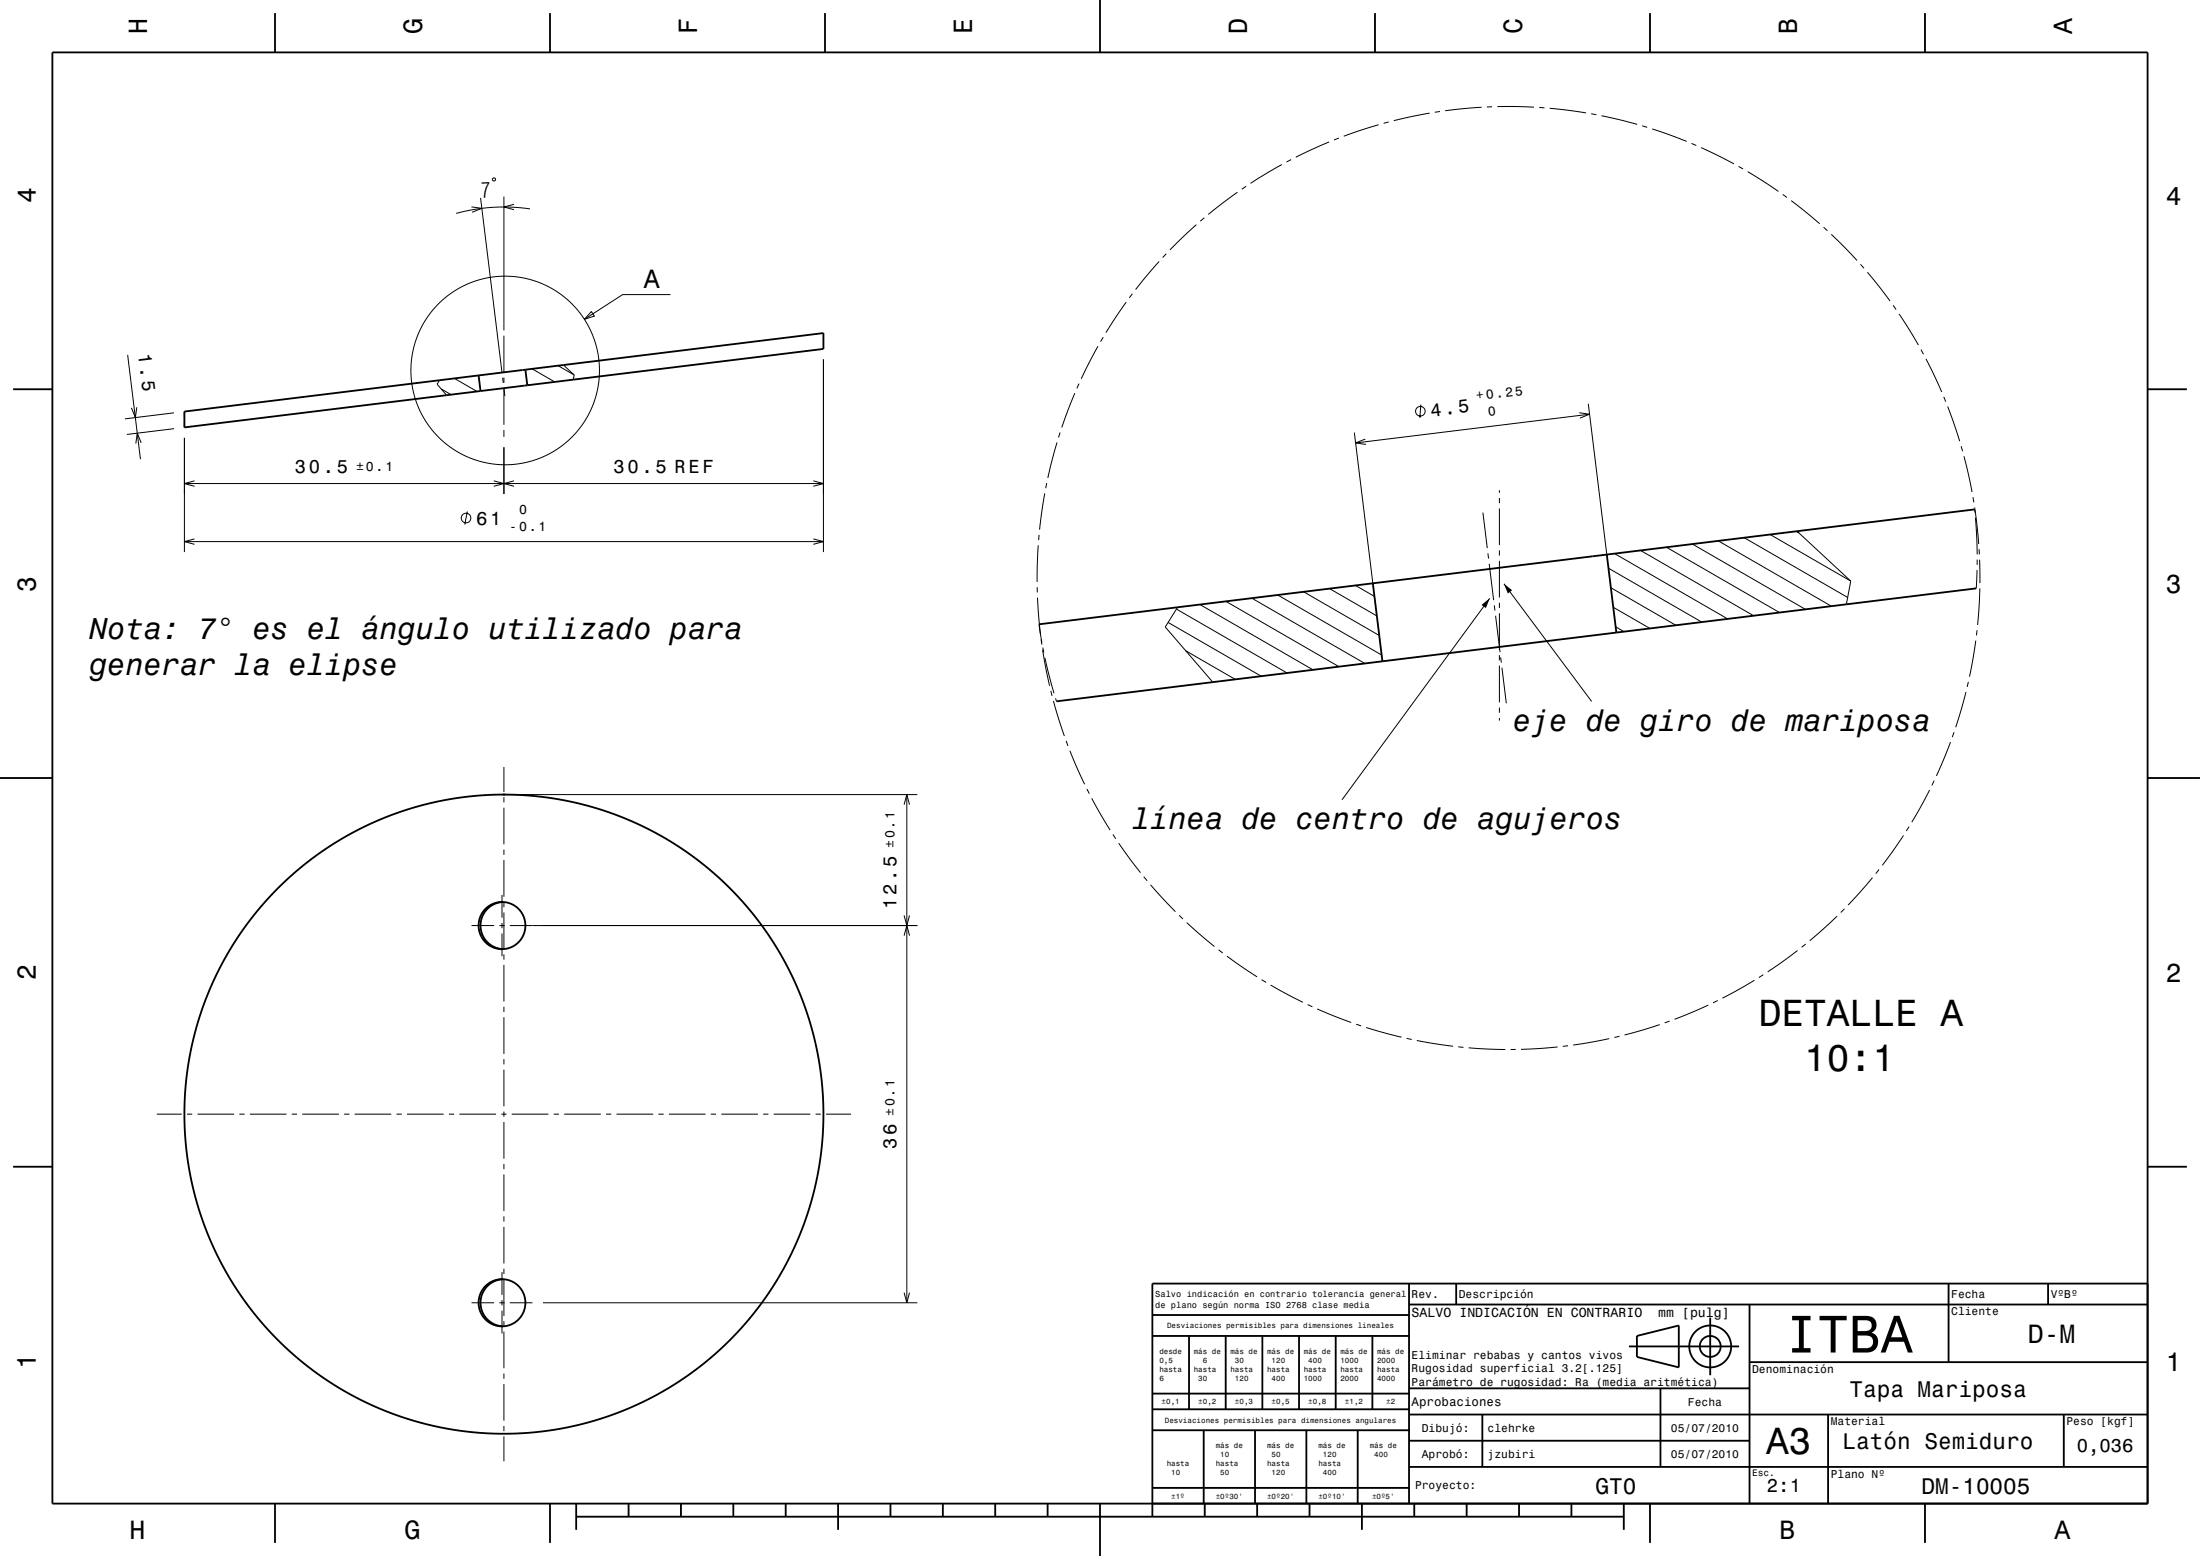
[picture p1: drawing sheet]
<svg xmlns="http://www.w3.org/2000/svg" width="420mm" height="297mm" viewBox="0 0 420 297" stroke-linecap="round" stroke-linejoin="round" font-family="sans-serif">
<g fill="none" stroke="#000" stroke-width=".19">
<path d="M90 39.5l2 .3-1.9 .7M91.7 37.8l4.1 33.3M94.2 34l.4 .1-.2 .4-.4-.1zM96.2 37.5v25.6M98.1 39l-1.9 .5 1.9 .5M101.2 39.9l-3.7-.4-3.5 .1-3.3 .3-3.6 .8M236.2 36.7l-5.5 4.2M237.9 35.6l-.8 .5M244.7 31.4l-6 3.6M246.5 30.5l-.9 .4M253.7 27.1l-6.3 2.9M255.6 26.4l-.9 .3"/>
<path d="M263.2 23.8l-6.7 2.2M265.1 23.3l-.9 .2M272.9 21.6l-6.8 1.4M274.9 21.3l-1 .1M282.9 20.5l-7 .6M284.9 20.4h-1M285.9 20.3l7 .2M293.9 20.5l1 .1M295.9 20.7l6.9 .9M303.8 21.7l1 .2M305.7 22.1l6.9 1.6M313.5 24l1 .3"/>
<path d="M315.4 24.6l6.6 2.4M322.9 27.4l.9 .4M324.8 28.2l6.2 3.1M331.9 31.8l.9 .5M333.6 32.8l5.9 3.7M340.3 37.1l.9 .6M342 38.3l5.4 4.4M112.9 59.5l.6 .8-1.9 .6zM128 56.2h-9.1l-7.3 4.7M215 57.7l-3.9 5.8M216.2 56.1l-.6 .8M221.3 49.9l-4.5 5.4"/>
<path d="M222.6 48.4l-.6 .8M228.4 42.9l-5.1 4.8M229.9 41.6l-.7 .6M348.1 43.4l.8 .6M349.6 44.7l4.9 5M355.2 50.5l.7 .7M356.5 52l4.3 5.5M361.4 58.3l.6 .8M362.6 59.9l3.6 6M24.4 67.7l2.4 19.9M26.1 77.7l-.3 2-.7-1.8M33.2 78.8l-9.3 1.2"/>
<path d="M35.2 78.6v1M83.9 72.6l-.5 .7 1.9 2.1M84.2 74.2l1.9 1.1M86.7 72.2l4.4 2.5M96 72.1l.1 1M96.2 64.1v7M96.2 72.1v1M96.4 75.6l-.2-1.5v7M100.6 73.3l.4 .2M101.6 70.4l4.3 2.5M106.5 69.8l3.1 1.8M107.6 69.7l2 1.9"/>
<path d="M109.6 71.6l-.2 .9M157.2 68.6v36.8M205.2 75.1l-2.5 6.5M206 73.2l-.4 .9M209.6 66.1l-3.2 6.2M210.6 64.4l-.5 .8M271.3 77.2l-.2 2.6M301.5 78.8l2 .3-1.9 .7M303.2 77.1l3.6 28.8M303.5 79.1l-44.7 5.5M366.7 66.7l.5 .9M367.7 68.5l3 6.3"/>
<path d="M371.1 75.7l.4 1M371.8 77.6l2.3 6.6M27 84.5l-.8-1.8-.3 2M33.2 81.8l-9 1.1M35.2 80.6v1M35.2 83.6v21.8M35.2 92.3h122M37.1 91.8l-1.9 .5 1.9 .5M89.2 97.6l-.5 2.5M94.3 91.8l1.9 .5-1.9 .5M96.2 82.1v1.3M96.2 85.4v8.9"/>
<path d="M98.1 91.8l-1.9 .5 1.9 .5M155.3 91.8l1.9 .5-1.9 .5M199.5 94.2l-1 6.9M199.8 92.2l-.2 1M201.8 84.5l-1.8 6.7M202.4 82.5l-.3 1M258.6 82.6l3.5 28.7M260.7 83.8l-1.9 .8 2 .2M283.1 97.8l.8 6.8M286.3 93.6v.5M286.3 95v1.1M286.3 97v7"/>
<path d="M374.4 85.2l.3 .9M374.9 87.1l1.6 6.8M376.7 94.9l.1 1M377 97.2v.6M377 96.9l.8 6.9M377.1 98.8l.4 7M35.2 103.4h122M37.1 102.9l-1.9 .5 1.9 .5M155.3 102.9l1.9 .5-1.9 .5M198 112.1v1M198.1 114.1l.5 7M198.2 104.1l-.2 7"/>
<path d="M198.3 119.2l.6 3.4M198.4 102.1l-.1 1M223 118.8l17.8 10.3M224.6 116.3l21.1 12.2M224.8 115.9l-2.3 3.8 9 10.5M229.1 115.4l21.6 12.5M234 114.8l21.6 12.4M239 114.2l21.6 12.4M243.9 113.6l19.9 11.4M248.9 113l14.4 8.3M253.8 112.4l9.1 5.2M258.8 111.7l3.6 2.1"/>
<path d="M284.1 105.6l.1 1M284.3 107.6l.9 7M284.4 114.2l-28.2 38.5M285.3 115.5l.1 1M285.5 117.5l.9 7M286.3 105.1v.9M286.3 107.1v6.9M286.3 115v1M286.3 117v7.1M287.1 111.4l16.8 22.5M307.1 108.5l17.8 10.2M307.5 112.2l12.4 7.1"/>
<path d="M308 115.9l7 4.1M308.3 105.7l21.5 12.4M308.4 119.6l1.6 1M313.2 105.1l21.6 12.4M318.1 104.5l21.6 12.4M323.1 103.8l21.6 12.5M328 103.2l21.6 12.5M333 102.6l19.7 11.4M337.9 102l15.4 8.9M342.9 101.4l.6 .4M343.1 101.4l10.2 9.5M353.3 110.9l-.8 4.5"/>
<path d="M377.4 108.8l-.1 3.5M377.5 106.8v1M377.8 104.8l.1 1M377.9 106.8l.1 4.5M378 112.3l-.5 7M198.8 122l.1 1M199 124l1.4 6.9M199.1 123.6l.2 1M199.5 125.6l1.7 6.7M200.6 131.9l.3 .9M201.1 133.8l2.1 6.7M201.5 133.3l.2 .6"/>
<path d="M226.4 124.2l9.4 5.5M286.3 125v1.1M286.3 127v7M286.3 135.1v.9M286.3 137.1v.4M286.5 125.5l.1 1M286.7 127.5l.9 6.7M373 139.8l-.3 .9M375.3 132.1l-1.9 6.7M375.8 130.1l-.2 1M377.2 122.3l-1.2 6.9M377.4 120.3l-.1 1"/>
<path d="M96.2 146.4v4.8M96.2 152.2v1M96.2 154.2v7M96.2 151.7h78.9M172.6 153.6l.5-1.9 .5 1.9M173.1 151.7v97M203.5 141.4l.4 1M204.3 143.3l2.8 6.4M207.5 150.6l.5 .9M208.4 152.4l3.5 6M212.5 159.3l.5 .8M363.4 159.5l-4.1 5.7"/>
<path d="M364.5 157.8l-.6 .8M368.4 150.8l-3.4 6.1M369.3 149l-.5 .9M372.4 141.6l-2.7 6.5M90 176.7h4.3M95.3 176.7h1M95.8 170.8v4.4M95.8 176.2v1M95.8 178.2v4.3M96.2 162.2v1M96.2 164.2v7M96.2 172.2v1"/>
<path d="M96.2 174.2v7M97.3 176.7h77.8M172.6 174.7l.5 2 .5-2M172.6 178.6l.5-1.9 .5 1.9M213.6 160.9l4.1 5.7M218.4 167.3l.6 .8M219.6 168.9l4.8 5.1M225.1 174.7l.7 .7M226.6 176.1l5.3 4.6M350.7 174.9l-5.2 4.7M352.1 173.5l-.7 .7M357.5 167.5l-4.7 5.3"/>
<path d="M358.7 166l-.6 .8M96.2 182.2v1M96.2 184.2v7M96.2 192.2v1M96.2 194.2v7M232.6 181.3l.8 .6M234.2 182.5l5.8 4M240.9 187l.8 .5M242.6 188l6.1 3.3M249.6 191.7l1 .5M251.5 192.6l6.5 2.6M258.9 195.5l1 .3"/>
<path d="M260.8 196.1l6.8 1.9M268.5 198.2l1 .2M270.5 198.6l6.9 1.1M278.4 199.8l1 .1M297.4 199.8l-7 .5M299.3 199.6l-.9 .1M307.2 198.2l-6.9 1.3M309.2 197.8l-1 .2M316.9 195.6l-6.8 2M318.7 194.9l-.9 .3M326.1 191.8l-6.4 2.8M327.9 191l-.9 .4"/>
<path d="M334.9 187.1l-6.1 3.4M336.6 186l-.8 .6M343.2 181.4l-5.7 4.1M344.7 180.2l-.8 .6M29.9 212.7h4.8M35.7 212.7h1M37.7 212.7h7M45.7 212.7h1M47.7 212.7h7M55.7 212.7h1M57.7 212.7h7M65.7 212.7h1"/>
<path d="M67.7 212.7h7M75.7 212.7h1M77.7 212.7h7M85.7 212.7h1M87.7 212.7h7M95.7 212.7h1M96.2 202.2v1M96.2 204.2v7M96.2 212.2v1M96.2 214.2v7M97.7 212.7h7M105.7 212.7h1"/>
<path d="M107.7 212.7h7M115.7 212.7h1M117.7 212.7h7M125.7 212.7h1M127.7 212.7h7M135.7 212.7h1M137.7 212.7h7M145.7 212.7h1M147.7 212.7h7M155.7 212.7h1M157.7 212.7h4.8M280.4 200l7 .3"/>
<path d="M289.4 200.3h-1M96.2 222.2v1M96.2 224.2v7M96.2 232.2v1M96.2 234.2v7M90 248.7h4.3M95.3 248.7h1M95.8 242.8v4.4M95.8 248.2v1M95.8 250.2v4.3M96.2 242.2v1M96.2 244.2v7"/>
<path d="M96.2 252.2v1M96.2 254.2v7M97.3 248.7h4.4M103.7 248.7h71.4M172.6 246.7l.5 2 .5-2M96.2 262.2v1M96.2 264.2v7M96.2 272.2v1M96.2 274.2v4.7"/>
<circle cx="96.4" cy="70.7" r="18"/>
<circle cx="271.2" cy="78.5" r=".92"/>
<circle cx="89" cy="98.9" r=".91"/>
</g>
<g fill="none" stroke="#000" stroke-width=".35">
<path d="M10 10h400v277h-400zM52.5 2.5v7.5M105 2.5v7.5M157.5 2.5v7.5M210 0v10M262.5 2.5v7.5M315 2.5v7.5M367.5 2.5v7.5M2.5 74.3h7.5M35.2 78.6l122-15v3l-122 15zM91.4 71.7l.3 2.9M100.3 70.6l.4 2.9"/>
<path d="M410 74.3h7.5M377 97.2l-114.9 14.1M262.1 111.3l-63.8 7.9M262.1 111.3l1.8 14.9M306.8 105.9l1.8 14.8M377.3 112.3l-175.6 21.6M0 148.5h10M410 148.5h10M96 172.2a4.5 4.5 0 0 0-4.3 4.5 4.5 4.5 0 0 0 4.3 4.5M2.5 222.7h7.5M410 222.7h7.5M96 244.2a4.5 4.5 0 0 0-4.3 4.5 4.5 4.5 0 0 0 4.3 4.5"/>
<path d="M220 255h49M220 251h49M227 255v14M234 255v14M241 255v14M248 255v14M255 255v14M262 255v14M269 245v42M269 249h141M278 245v4M311 257h21"/>
<path d="M312.5 255l8-2v8l-8-2zM326.5 251.5v11M334 249v38M372 245v15M391 245v4M410 245h-190v44.5M220 273h49M220 269h49M220 266h49M229.8 273v14M239.6 273v14M249.4 273v14"/>
<path d="M259.2 273v14M269 280h141M269 275h65M269 270h141M269 265h65M283 270v10M317 265v15M334 260h76M349 270v17M394 270v10M52.5 287v7.5M105 287v7.5"/>
<path d="M110 289.5h200M110 287v5M120 287v2.5M130 287v2.5M140 287v2.5M150 287v2.5M160 287v5M170 287v2.5M180 287v2.5M190 287v2.5M200 287v2.5M210 287v10"/>
<path d="M220 284h49M230 287v2.5M240 287v2.5M250 287v2.5M260 287v5M270 287v2.5M280 287v2.5M290 287v2.5M300 287v2.5M310 287v5M315 287v7.5M367.5 287v7.5"/>
<circle cx="95.8" cy="176.7" r="4.5"/>
<circle cx="96.2" cy="212.7" r="61"/>
<circle cx="95.8" cy="248.7" r="4.5"/>
<circle cx="326.5" cy="257" r="2"/>
<circle cx="326.5" cy="257" r="4"/>
</g>
<g fill="#000">
<path d="M282.8 115.5l1.6-1.3-.7 1.9z" fill-rule="evenodd"/>
<path d="M287.1 111.4l1.6 1.3-.8 .6z" fill-rule="evenodd"/>
<path d="M96 151.5h.4v.4h-.4z" fill-rule="evenodd"/>
</g>
<text font-size="10.1" x="340.9" y="258.2">ITBA</text>
<g font-size="7.2">
<text x="335.8" y="195.8">DETALLE A</text>
<text x="344.4" y="204.5">10:1</text>
<text x="337.2" y="277.6">A3</text>
</g>
<g font-size="5.8">
<text x="17.1" y="121.9">Nota: 7° es el ángulo utilizado para</text>
<text x="17.1" y="128.8">generar la elipse</text>
<text x="288.9" y="139.4">eje de giro de mariposa</text>
<text x="216.2" y="158.2">línea de centro de agujeros</text>
</g>
<g font-size="5">
<text x="28.1" y="6.5" transform="rotate(-90 28.1 6.5)">H</text>
<text x="80.6" y="6.5" transform="rotate(-90 80.6 6.5)">G</text>
<text x="133.1" y="6.5" transform="rotate(-90 133.1 6.5)">F</text>
<text x="185.6" y="6.5" transform="rotate(-90 185.6 6.5)">E</text>
<text x="238.1" y="6.5" transform="rotate(-90 238.1 6.5)">D</text>
<text x="290.6" y="6.5" transform="rotate(-90 290.6 6.5)">C</text>
<text x="343.1" y="6.5" transform="rotate(-90 343.1 6.5)">B</text>
<text x="395.6" y="6.5" transform="rotate(-90 395.6 6.5)">A</text>
<text x="6.8" y="38.7" transform="rotate(-90 6.8 38.7)">4</text>
<text x="413.5" y="39">4</text>
<text x="122.9" y="55">A</text>
<text x="6.8" y="112.9" transform="rotate(-90 6.8 112.9)">3</text>
<text x="413.5" y="113.2">3</text>
<text x="6.8" y="187.1" transform="rotate(-90 6.8 187.1)">2</text>
<text x="413.5" y="187.4">2</text>
<text x="387.1" y="256.4">D-M</text>
<text x="6.8" y="261.3" transform="rotate(-90 6.8 261.3)">1</text>
<text x="413.5" y="261.6">1</text>
<text x="24.7" y="293.8">H</text>
<text x="77.2" y="293.8">G</text>
<text x="339.7" y="293.8">B</text>
<text x="392.2" y="293.8">A</text>
</g>
<g font-size="4.3">
<text x="353.1" y="266.6">Tapa Mariposa</text>
<text x="351.8" y="276.6">Latón Semiduro</text>
<text x="304.6" y="285.1">GT0</text>
<text x="366.8" y="285.1">DM-10005</text>
</g>
<text font-size="4" x="91.9" y="37.7" transform="rotate(-3 91.9 37.7)">7</text>
<g font-size="3.6">
<text x="26.4" y="67.5" transform="rotate(83 26.4 67.5)">1.5</text>
<text x="273.2" y="79.5" transform="rotate(-7 273.2 79.5)">4.5</text>
<text x="56.3" y="90.3">30.5</text>
<text x="117.1" y="90.3">30.5 REF</text>
<text x="90.9" y="100.1">61</text>
<text x="171.1" y="173.6" transform="rotate(-90 171.1 173.6)">12.5</text>
<text x="171.1" y="219.4" transform="rotate(-90 171.1 219.4)">36</text>
<text x="396.5" y="277.2">0,036</text>
<text x="337.3" y="284.8">2:1</text>
</g>
<g font-size="2.5">
<text x="281.9" y="76.4" transform="rotate(-7 281.9 76.4)">+0.25</text>
<text x="284.2" y="79.4" transform="rotate(-7 284.2 79.4)">0</text>
<text x="68" y="89.9">±0.1</text>
<text x="97.2" y="101.4">-0.1</text>
<text x="99.1" y="98.1">0</text>
<text x="170.7" y="161.9" transform="rotate(-90 170.7 161.9)">±0.1</text>
<text x="170.7" y="213.1" transform="rotate(-90 170.7 213.1)">±0.1</text>
<text x="269.5" y="251.4">SALVO INDICACIÓN EN CONTRARIO</text>
<text x="316.6" y="251.4">mm [pulg]</text>
</g>
<text font-size="2.4" x="269.5" y="268.4">Aprobaciones</text>
<g font-size="2.2">
<text x="269.5" y="247.8">Rev.</text>
<text x="278.5" y="247.8">Descripción</text>
<text x="372.5" y="247.8">Fecha</text>
<text x="372.5" y="251.1">Cliente</text>
<text x="391.5" y="247.8">VºBº</text>
<text x="269.5" y="259.3">Eliminar rebabas y cantos vivos</text>
<text x="269.5" y="261.9">Rugosidad superficial 3.2[.125]</text>
<text x="334.5" y="262.1">Denominación</text>
<text x="269.5" y="264.5">Parámetro de rugosidad: Ra (media aritmética)</text>
<text x="322.2" y="268.3">Fecha</text>
<text x="271.4" y="273.3">Dibujó:</text>
<text x="284" y="273.3">clehrke</text>
<text x="319" y="273.3">05/07/2010</text>
<text x="349.5" y="272.1">Material</text>
<text x="394.5" y="272.1">Peso [kgf]</text>
<text x="271.4" y="278.3">Aprobó:</text>
<text x="284" y="278.3">jzubiri</text>
<text x="319" y="278.3">05/07/2010</text>
<text x="270.1" y="284.3">Proyecto:</text>
<text x="349.5" y="282.1">Plano Nº</text>
</g>
<text font-size="1.8" x="334.5" y="281.7">Esc.</text>
<g font-size="1.7">
<text x="220.6" y="247.6">Salvo indicación en contrario tolerancia general</text>
<text x="220.6" y="249.6">de plano según norma ISO 2768 clase media</text>
</g>
<g font-size="1.4">
<text x="222.8" y="253.5">Desviaciones permisibles para dimensiones lineales</text>
<text x="221.3" y="258.4">desde</text>
<text x="221.3" y="260.2">0,5</text>
<text x="221.3" y="261.9">hasta</text>
<text x="221.3" y="263.6">6</text>
<text x="227.9" y="258.4">más de</text>
<text x="227.9" y="261.9">hasta</text>
<text x="228.8" y="263.6">30</text>
<text x="229.6" y="260.2">6</text>
<text x="234.9" y="258.4">más de</text>
<text x="234.9" y="261.9">hasta</text>
<text x="235.8" y="260.2">30</text>
<text x="235.8" y="263.6">120</text>
<text x="241.9" y="258.4">más de</text>
<text x="241.9" y="261.9">hasta</text>
<text x="242.8" y="260.2">120</text>
<text x="242.8" y="263.6">400</text>
<text x="248.9" y="258.4">más de</text>
<text x="248.9" y="261.9">hasta</text>
<text x="248.9" y="263.6">1000</text>
<text x="249.8" y="260.2">400</text>
<text x="255.9" y="258.4">más de</text>
<text x="255.9" y="260.2">1000</text>
<text x="255.9" y="261.9">hasta</text>
<text x="255.9" y="263.6">2000</text>
<text x="262.9" y="258.4">más de</text>
<text x="262.9" y="260.2">2000</text>
<text x="262.9" y="261.9">hasta</text>
<text x="262.9" y="263.6">4000</text>
<text x="221.8" y="268">±0,1</text>
<text x="228.8" y="268">±0,2</text>
<text x="235.8" y="268">±0,3</text>
<text x="242.8" y="268">±0,5</text>
<text x="249.8" y="268">±0,8</text>
<text x="256.8" y="268">±1,2</text>
<text x="264.6" y="268">±2</text>
<text x="222.4" y="271.5">Desviaciones permisibles para dimensiones angulares</text>
<text x="222.7" y="279.9">hasta</text>
<text x="223.6" y="281.6">10</text>
<text x="232.1" y="276.4">más de</text>
<text x="232.1" y="279.9">hasta</text>
<text x="233" y="278.2">10</text>
<text x="233" y="281.6">50</text>
<text x="241.9" y="276.4">más de</text>
<text x="241.9" y="279.9">hasta</text>
<text x="242.8" y="278.2">50</text>
<text x="242.8" y="281.6">120</text>
<text x="251.7" y="276.4">más de</text>
<text x="251.7" y="279.9">hasta</text>
<text x="252.6" y="278.2">120</text>
<text x="252.6" y="281.6">400</text>
<text x="261.5" y="276.4">más de</text>
<text x="262.4" y="278.2">400</text>
<text x="223.6" y="286">±1º</text>
<text x="232.1" y="286">±0º30'</text>
<text x="241.9" y="286">±0º20'</text>
<text x="251.7" y="286">±0º10'</text>
<text x="261.9" y="286">±0º5'</text>
</g>
</svg>
